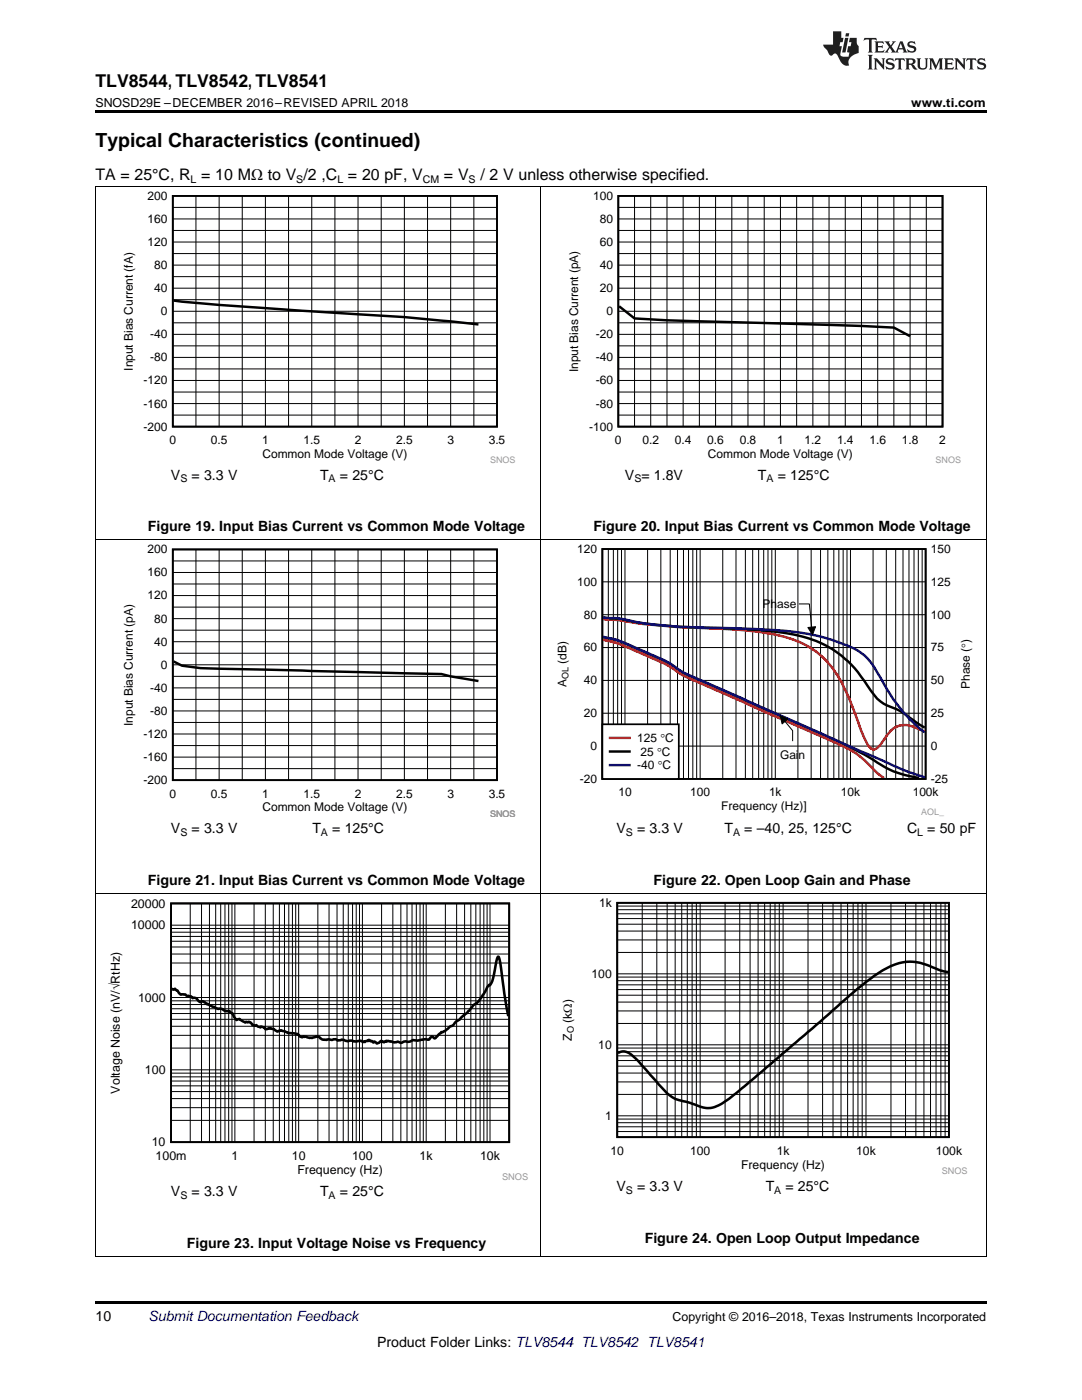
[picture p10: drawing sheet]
<svg xmlns="http://www.w3.org/2000/svg" width="216mm" height="279mm" viewBox="0 0 216 279" stroke-linecap="round" stroke-linejoin="round" font-family="sans-serif">
<path d="M19 250.8l.2 .1zM196.7 250.8l.1 .1zM19 259.7h177.8v.5h-177.8z" fill="#000"/>
<path d="M19.1 178.4v72.5M107.9 178.4v72.5M196.8 178.4v72.5M19 250.8h177.8" fill="none" stroke="#000" stroke-width=".2"/>
<path d="M21.5 179.3h83.9v56.2h-83.9z" fill-rule="evenodd" fill="#fff"/>
<path d="M34.1 180.3h67.5v47.6h-67.5z" fill="none" stroke="#000" stroke-width=".36"/>
<g fill="none" stroke="#000" stroke-width=".2">
<path d="M34.1 199.7h67.5M34.1 199.1h67.5M34.1 194.7h67.5M34.1 192.2h67.5M34.1 190.4h67.5M34.1 189h67.5M34.1 187.8h67.5M34.1 186.9h67.5M34.1 186h67.5M34.1 185.3h67.5M34.1 184.6h67.5M38 180.3v47.6"/>
<path d="M40.2 180.3v47.6M41.8 180.3v47.6M43 180.3v47.6M44 180.3v47.6M44.9 180.3v47.6M45.6 180.3v47.6M46.3 180.3v47.6M46.9 180.3v47.6M50.7 180.3v47.6M52.9 180.3v47.6M54.5 180.3v47.6M55.8 180.3v47.6"/>
<path d="M56.8 180.3v47.6M57.6 180.3v47.6M58.4 180.3v47.6M59 180.3v47.6M59.6 180.3v47.6M63.4 180.3v47.6M65.7 180.3v47.6M67.3 180.3v47.6M68.5 180.3v47.6M69.5 180.3v47.6M70.3 180.3v47.6M71.1 180.3v47.6"/>
<path d="M71.7 180.3v47.6M72.3 180.3v47.6M76.1 180.3v47.6M78.4 180.3v47.6M80 180.3v47.6M81.2 180.3v47.6M82.2 180.3v47.6M83.1 180.3v47.6M83.8 180.3v47.6M84.5 180.3v47.6M85 180.3v47.6M88.9 180.3v47.6"/>
<path d="M91.1 180.3v47.6M92.7 180.3v47.6M93.9 180.3v47.6M94.9 180.3v47.6M95.8 180.3v47.6M96.5 180.3v47.6M97.2 180.3v47.6M97.8 180.3v47.6M34.1 219.2h67.5M34.1 217.8h67.5M34.1 216.7h67.5M34.1 215.7h67.5"/>
<path d="M34.1 214.9h67.5M34.1 214.2h67.5M34.1 213.5h67.5M34.1 209.2h67.5M34.1 206.6h67.5M34.1 204.8h67.5M34.1 203.4h67.5M34.1 202.3h67.5M34.1 201.3h67.5M34.1 200.5h67.5M34.1 223.6h67.5M34.1 221.1h67.5"/>
</g>
<path d="M34.3 197.4h.2l.1 .1 .3-.2 .7 .6a.99 .99 0 0 0 1.2 .6l1 .4 .3-.1 .3 .4a.97 .97 0 0 1 1.3 .7l.3 .1a.37 .37 0 0 1 .7 0l.6 .4 .2-.1 2 1.1a1.34 1.34 0 0 1 1.4 .4h.9l.3 .3 .3 .1 .3 .8 .5 .6 .3-.2a.43 .43 0 0 1 .6 .2l.8 .5 .2-.2 .3 .1 .3-.1 .3 .2 .4 .5 .4 .1 .4-.1 .8 .5 .1-.2 .6 .1 .2 .4h.3l.8-.2 .6 .2 .5 .3a.41 .41 0 0 0 .7 0l.3-.1 1.4 .6 1.8 .1 .3 .2 .1 .3 .5 .2 .3-.2 .7 .2a1.34 1.34 0 0 0 1.3 0l.6-.2 .6 .2a1.9 1.9 0 0 0 1.9 .4l.7 .1 .6-.1a1.61 1.61 0 0 0 1.4 .1h.4a1.44 1.44 0 0 0 1.4 .2l.9 .1a1.45 1.45 0 0 1 1.5 .2l.9-.2 .2-.3 .3 .3h.3l.3 .3 .2-.3a.7 .7 0 0 0 .7 .4 .7 .7 0 0 0 .6-.4l.6 .2 .5-.3 1.6 .3 .8-.1a.99 .99 0 0 0 1.2 0l.4-.1a1.6 1.6 0 0 0 1.4-.2l.8 .1 1.6-.3 .6 .1 .7-.7 .6 .4 1.3-1.2h.1l.5-.2 1.1-.9 .7-.3a1.99 1.99 0 0 1 1.2-1.1l1.9-1.8 1-1.2a7.5 7.5 0 0 0 2.7-3.6l.6-.5a21.7 21.7 0 0 0 1.3-5.2l.2-.3 .1 .1 .3 1.3 .8 6 .8 4.5" fill="none" stroke="#000" stroke-width=".51"/>
<path d="M111.8 179.1h81.3v55.3h-81.3z" fill-rule="evenodd" fill="#fff"/>
<path d="M123.2 180.2h66.1v46.7h-66.1z" fill="none" stroke="#000" stroke-width=".35"/>
<g fill="none" stroke="#000" stroke-width=".2">
<path d="M19.1 107.8v70.6M107.9 107.8v70.6M196.8 107.8v70.6M19 178.3h177.8M123.2 200h66.2M123.2 198.6h66.2M123.2 197.5h66.2M123.2 196.5h66.2M123.2 195.7h66.2M123.2 195h66.2M123.2 194.3h66.2M123.2 190.1h66.2"/>
<path d="M123.2 187.6h66.2M123.2 185.8h66.2M123.2 184.4h66.2M123.2 183.3h66.2M123.2 182.4h66.2M123.2 181.6h66.2M123.2 180.8h66.2M128.1 180.2v46.8M131.1 180.2v46.8M133.1 180.2v46.8M134.7 180.2v46.8M136 180.2v46.8"/>
<path d="M137.1 180.2v46.8M138.1 180.2v46.8M138.9 180.2v46.8M139.7 180.2v46.8M144.7 180.2v46.8M147.6 180.2v46.8M149.7 180.2v46.8M151.3 180.2v46.8M152.6 180.2v46.8M153.7 180.2v46.8M154.6 180.2v46.8M155.5 180.2v46.8"/>
<path d="M156.3 180.2v46.8M161.2 180.2v46.8M164.1 180.2v46.8M166.2 180.2v46.8M167.8 180.2v46.8M169.1 180.2v46.8M170.2 180.2v46.8M171.2 180.2v46.8M172 180.2v46.8M172.8 180.2v46.8M177.8 180.2v46.8M180.7 180.2v46.8"/>
<path d="M182.8 180.2v46.8M184.4 180.2v46.8M185.7 180.2v46.8M186.8 180.2v46.8M187.7 180.2v46.8M188.6 180.2v46.8M123.2 218.4h66.2M123.2 215.9h66.2M123.2 214.2h66.2M123.2 212.8h66.2M123.2 211.7h66.2M123.2 210.7h66.2"/>
<path d="M123.2 209.9h66.2M123.2 209.2h66.2M123.2 208.5h66.2M123.2 204.3h66.2M123.2 201.8h66.2M123.2 225.8h66.2M123.2 224.9h66.2M123.2 224.1h66.2M123.2 223.3h66.2M123.2 222.7h66.2"/>
</g>
<path d="M189.2 194l-1.5-.3-3.9-1.5-2-.3-2.4 .3-1.6 .6-1.7 .9-1.8 1.2-3.2 2.4-18.9 16.4-5.3 4.5-2.7 1.9a5 5 0 0 1-5.6 .3l-2.2-.6a7.1 7.1 0 0 1-4.6-3l-4-4.5a5.3 5.3 0 0 0-3.6-2.5l-.9 .4" fill="none" stroke="#000" stroke-width=".5"/>
<path d="M24.2 108.7h78.6v54.3h-78.6z" fill-rule="evenodd" fill="#fff"/>
<path d="M34.5 109.7h64.7v46h-64.7z" fill="none" stroke="#000" stroke-width=".35"/>
<g fill="none" stroke="#000" stroke-width=".2">
<path d="M34.5 118.9h64.7M34.5 116.5h64.7M34.5 114.3h64.7M34.5 111.9h64.7M39.1 109.7v46M43.7 109.7v46M48.3 109.7v46M53 109.7v46M57.6 109.7v46M62.2 109.7v46M66.8 109.7v46M71.4 109.7v46"/>
<path d="M76.1 109.7v46M80.7 109.7v46M85.3 109.7v46M89.9 109.7v46M94.6 109.7v46M34.5 139.6h64.7M34.5 137.3h64.7M34.5 135h64.7M34.5 132.7h64.7M34.5 130.4h64.7M34.5 128.1h64.7M34.5 125.8h64.7"/>
<path d="M34.5 123.5h64.7M34.5 121.2h64.7M34.5 153.4h64.7M34.5 151.1h64.7M34.5 148.8h64.7M34.5 146.5h64.7M34.5 144.2h64.7M34.5 141.9h64.7"/>
</g>
<path d="M34.6 132l1.7 .9 3.7 .4 48.1 1.2 1.8 .5 5.6 .9" fill="none" stroke="#000" stroke-width=".49"/>
<path d="M110.7 108.6h83.4v54.4h-83.4z" fill-rule="evenodd" fill="#fff"/>
<path d="M120.2 109.6h64.5v45.9h-64.5z" fill="none" stroke="#000" stroke-width=".35"/>
<g fill="none" stroke="#000" stroke-width=".2">
<path d="M120.2 116.1h64.5M121.4 109.6v45.9M122.4 109.6v45.9M123.2 109.6v45.9M124 109.6v45.9M124.7 109.6v45.9M129.2 109.6v45.9M131.9 109.6v45.9M133.7 109.6v45.9M135.2 109.6v45.9M136.4 109.6v45.9M137.4 109.6v45.9"/>
<path d="M138.2 109.6v45.9M139 109.6v45.9M139.7 109.6v45.9M144.2 109.6v45.9M146.9 109.6v45.9M148.7 109.6v45.9M150.2 109.6v45.9M151.4 109.6v45.9M152.4 109.6v45.9M153.2 109.6v45.9M154 109.6v45.9M154.7 109.6v45.9"/>
<path d="M159.2 109.6v45.9M161.9 109.6v45.9M163.7 109.6v45.9M165.2 109.6v45.9M166.4 109.6v45.9M167.4 109.6v45.9M168.2 109.6v45.9M169 109.6v45.9M169.7 109.6v45.9M174.2 109.6v45.9M176.9 109.6v45.9M178.7 109.6v45.9"/>
<path d="M180.2 109.6v45.9M181.4 109.6v45.9M182.4 109.6v45.9M183.2 109.6v45.9M184 109.6v45.9M120.2 135.8h64.5M120.2 129.2h64.5M120.2 122.7h64.5M159.4 120.5h2.1l.5 4.6M161.2 125.2l1.5-.1-.6 1.6zM120.2 148.9h64.5M120.2 142.3h64.5"/>
<path d="M155.7 142.8l1.5 .7-1.1 1zM156.6 144l1.6 1.8v2.1"/>
</g>
<path d="M120.4 127.2a25.6 25.6 0 0 1 7.6 2.7l1.9 .8a22.9 22.9 0 0 1 6.4 3.6l27.8 12.3a83.4 83.4 0 0 1 12.9 6.7 22.1 22.1 0 0 0 6.4 2M120.4 123.2l2.4 .3a124.5 124.5 0 0 0 23.2 2h2a51 51 0 0 1 14.8 2.4 20.9 20.9 0 0 1 10.3 9 8.9 8.9 0 0 0 5.8 4.7l5.6 3.6" fill="none" stroke="#000" stroke-width=".49"/>
<path d="M120.4 127.7a33.2 33.2 0 0 1 8.2 3l1.3 .6a24 24 0 0 1 6.4 3.5l30.4 13.4a19.6 19.6 0 0 1 8.3 6.1l1.4 1M120.4 123.5l3 .3a146 146 0 0 0 21.3 1.7 46 46 0 0 1 14.9 2.7 17.2 17.2 0 0 1 9 9.3l1.9 4.7a38.2 38.2 0 0 0 2.6 6.4l.7 .8 .6 .2 .6-.3 1.3-1.6a5.8 5.8 0 0 1 3.3-2.9 5.7 5.7 0 0 1 3.8 .8l1.1 .4" fill="none" stroke="#f00" stroke-width=".49"/>
<path d="M120.4 127.1a26.9 26.9 0 0 1 7.6 2.7l1.9 .8a23.5 23.5 0 0 1 6.4 3.6l36.8 16.3a98.1 98.1 0 0 0 11.4 4.7M120.4 123.2l.5 .1a21.4 21.4 0 0 1 6.4 .9 148.9 148.9 0 0 0 20.7 1.2l1.9 .1a56.4 56.4 0 0 1 16.8 2.4 15.5 15.5 0 0 1 6.4 3.5l1.3 1.7a56.2 56.2 0 0 0 5.8 9l2.6 2.7 1.7 1.3" fill="none" stroke="#000080" stroke-width=".49"/>
<path d="M161.2 125.2l1.5-.1-.6 1.6zM155.7 142.8l1.5 .7-1.1 1z" fill="#000"/>
<path d="M120.2 144.5h15.2v11h-15.2z" fill-rule="evenodd" fill="#fff"/>
<path d="M120.2 144.5h15.2v11h-15.2z" fill="none" stroke="#000" stroke-width=".35"/>
<path d="M121.7 147.3h3.9" fill="none" stroke="#f00" stroke-width=".49"/>
<path d="M121.7 150h3.9" fill="none" stroke="#000" stroke-width=".49"/>
<path d="M121.7 152.7h3.9" fill="none" stroke="#000080" stroke-width=".49"/>
<path d="M19.1 37.3v70.5M107.9 37.3v70.5M196.8 37.3v70.5M19 107.8h177.8" fill="none" stroke="#000" stroke-width=".2"/>
<path d="M24.2 38.1h78.6v54.4h-78.6z" fill-rule="evenodd" fill="#fff"/>
<path d="M34.5 39.1h64.7v46h-64.7z" fill="none" stroke="#000" stroke-width=".35"/>
<g fill="none" stroke="#000" stroke-width=".2">
<path d="M39.1 39.1v46.1M43.7 39.1v46.1M48.3 39.1v46.1M53 39.1v46.1M57.6 39.1v46.1M62.2 39.1v46.1M66.8 39.1v46.1M71.4 39.1v46.1M76.1 39.1v46.1M80.7 39.1v46.1M85.3 39.1v46.1M89.9 39.1v46.1"/>
<path d="M94.6 39.1v46.1M34.5 59.8h64.7M34.5 57.5h64.7M34.5 55.2h64.7M34.5 52.9h64.7M34.5 50.6h64.7M34.5 48.3h64.7M34.5 46h64.7M34.5 43.7h64.7M34.5 41.4h64.7M34.5 78.2h64.7M34.5 75.9h64.7"/>
<path d="M34.5 73.6h64.7M34.5 71.3h64.7M34.5 69h64.7M34.5 66.7h64.7M34.5 64.4h64.7M34.5 62.1h64.7M34.5 82.8h64.7M34.5 80.5h64.7"/>
</g>
<path d="M34.6 60a1310.8 1310.8 0 0 0 46.1 3.3l14.8 1.5" fill="none" stroke="#000" stroke-width=".49"/>
<path d="M113.1 38.1h78.6v54.4h-78.6z" fill-rule="evenodd" fill="#fff"/>
<path d="M123.4 39.1h64.7v46h-64.7z" fill="none" stroke="#000" stroke-width=".35"/>
<g fill="none" stroke="#000" stroke-width=".2">
<path d="M19 37.2h177.8M126.6 39.1v46.1M129.8 39.1v46.1M133.1 39.1v46.1M136.3 39.1v46.1M139.6 39.1v46.1M142.8 39.1v46.1M146 39.1v46.1M149.2 39.1v46.1M152.5 39.1v46.1M155.7 39.1v46.1M159 39.1v46.1"/>
<path d="M162.2 39.1v46.1M165.4 39.1v46.1M168.7 39.1v46.1M171.9 39.1v46.1M175.1 39.1v46.1M178.4 39.1v46.1M181.6 39.1v46.1M184.8 39.1v46.1M123.4 59.8h64.7M123.4 57.5h64.7M123.4 55.2h64.7M123.4 52.9h64.7"/>
<path d="M123.4 50.6h64.7M123.4 48.3h64.7M123.4 46h64.7M123.4 43.7h64.7M123.4 41.4h64.7M123.4 78.2h64.7M123.4 75.9h64.7M123.4 73.6h64.7M123.4 71.3h64.7M123.4 69h64.7M123.4 66.7h64.7M123.4 64.4h64.7"/>
<path d="M123.4 62.1h64.7M123.4 82.8h64.7M123.4 80.5h64.7"/>
</g>
<path d="M123.5 61.1l3.1 2.5a1185.8 1185.8 0 0 0 38.8 1.2l13 .6 3.2 1.7" fill="none" stroke="#000" stroke-width=".49"/>
<path d="M19 22h177.8v.5h-177.8z" fill="#000"/>
<g fill="#231f20">
<path d="M172.5 7.6l-.1 .5 .4-.2h.6v.1v2.1l-.2 .4h.9l-.2-.4v-2.1l.1-.1h.5l.5 .2-.2-.5zM174.5 8.3l.2 .3v1.5l-.2 .4h1.8l.2-.6a1.04 1.04 0 0 1-1.3 .2v-.7h.6l.3 .2v-.6l-.3 .2h-.6v-.6l.8-.1 .4 .3-.2-.5zM176.5 8.3l.9 1.1-.9 1.1h.8l-.2-.2 .4-.7 .5 .7-.2 .2h1.5l-.2-.2 .2-.4h.9l.1 .4-.2 .2h1l-.3-.3-.7-1.9h-.5l-.9 2-.8-1 .9-1h-.8l.1 .3-.4 .5-.3-.6 .1-.2zM179.7 8.6l.4 1h-.7zM181.3 8.4a.63 .63 0 0 0-.2 .7 .63 .63 0 0 0 .6 .4l.6 .2 .1 .2a.75 .75 0 0 1-.7 .4 .75 .75 0 0 1-.6-.5l.1 .7 .1-.1a1.11 1.11 0 0 0 1.5-.6 1.13 1.13 0 0 0-1.2-.8l-.1-.4a1.04 1.04 0 0 1 1.2 .2l-.2-.5-.2 .1-.4-.2zM173.2 10.9l.2 .4v2.2l-.2 .4h1l-.3-.4v-2.2l.3-.4zM174.3 11.6l.3 .4v1.5l-.3 .4h.8l-.2-.4v-1.3l1.5 1.7v-1.9l.2-.4h-.7l.2 .4v.9l-1.1-1.3zM177 11.8a.62 .62 0 0 0-.2 .7 .62 .62 0 0 0 .6 .4l.6 .1 .1 .3a.76 .76 0 0 1-.7 .3 .76 .76 0 0 1-.7-.4l.2 .7 .1-.1a1.11 1.11 0 0 0 1.5-.6 1.13 1.13 0 0 0-1.2-.8l-.1-.4a1.04 1.04 0 0 1 1.2 .2l-.2-.6-.2 .1-.5-.1zM178.7 11.6l-.2 .6a.61 .61 0 0 1 .8-.3v1.6l-.2 .4h.9l-.2-.4v-1.6a.63 .63 0 0 1 .7 .3l-.1-.6zM180.6 11.6l.3 .4v1.5l-.3 .4h1l-.2-.2-.1-.8 .6 .2a.76 .76 0 0 0 1.2 .7l-1-1a.58 .58 0 0 0 .6-.5 .58 .58 0 0 0-.5-.6zM181.4 11.9h.1a.45 .45 0 0 1 .5 .1 .45 .45 0 0 1 .1 .5l-.8 .2zM182.9 11.6l.2 .2a2.17 2.17 0 0 0 .3 1.9 .99 .99 0 0 0 1.6-.6v-1.1l.2-.4h-.7l.2 .2a1.92 1.92 0 0 1-.2 1.8 .6 .6 0 0 1-.9-.5v-1.1l.2-.4zM185.4 11.6l.2 .4v1.5l-.2 .4h.7l-.2-.4v-1.4l.8 1.8 .8-1.8v1.4l-.2 .4h.9l-.2-.4v-1.5l.2-.4h-.8l-.6 1.5-.6-1.5zM188.4 11.6l.2 .4v1.5l-.2 .4h1.8l.1-.6a1.04 1.04 0 0 1-1.2 .1v-.6h.5l.4 .2v-.6l-.4 .2h-.5v-.7h.8l.3 .3-.1-.6zM190.5 11.6l.2 .4v1.5l-.2 .4h.7l-.2-.4v-1.3l1.5 1.7v-1.9l.2-.4h-.7l.2 .4v.9l-1.1-1.3zM192.9 11.6l-.1 .6a.61 .61 0 0 1 .7-.3l.1 1.6-.3 .4h1l-.3-.4 .1-1.6a.63 .63 0 0 1 .7 .3l-.1-.6zM195.2 11.8a.62 .62 0 0 0-.2 .7 .62 .62 0 0 0 .6 .4l.6 .1 .1 .3a.76 .76 0 0 1-.7 .3 .76 .76 0 0 1-.6-.4l.1 .7 .1-.1a1.11 1.11 0 0 0 1.6-.6 1.13 1.13 0 0 0-1.3-.8l-.1-.4a1.04 1.04 0 0 1 1.2 .2l-.1-.6-.2 .1-.5-.1z"/>
<path d="M166.2 6.3v2.6h-1.9v.4l.8 .9a.91 .91 0 0 0 1 .8 .56 .56 0 0 1 .5-.3 .56 .56 0 0 1 .5 .3l.4 .8a1.53 1.53 0 0 0 1.9 1.2 1.54 1.54 0 0 1 1-2.1l.9-.3v-1.4a1.52 1.52 0 0 1-.4-1.6h-1.3l-.2 .8h.5l-.2 .8h-.5l-.1 1v.2l.4 .1-.2 .8a1.93 1.93 0 0 1-1.6-.3l.3-1.8h-.5l.2-.8h.4l.2-.8h-.4v-1.3zM168.6 7.6l-.6 2.9h.7l.6-2.9zM168.8 6.6l-.1 .7h.6l.2-.7z"/>
</g>
<text font-size="3.9" x="19" y="29.3">Typical Characteristics (continued)</text>
<text font-size="3.5" x="19" y="17.3">TLV8544, TLV8542, TLV8541</text>
<g font-size="3.2">
<text x="19" y="36">TA = 25°C, R = 10 MΩ to V /2 ,C = 20 pF, V</text>
<text x="88.6" y="36">= V</text>
<text x="95.9" y="36">/ 2 V unless otherwise specified.</text>
</g>
<g font-size="2.8">
<text x="34.1" y="95.7">V</text>
<text x="38.2" y="95.7">= 3.3 V</text>
<text x="63.9" y="95.7">T</text>
<text x="67.8" y="95.7">= 25°C</text>
<text x="124.7" y="95.7">V = 1.8V</text>
<text x="151.2" y="95.7">T</text>
<text x="155.2" y="95.7">= 125°C</text>
<text x="29.5" y="106">Figure 19. Input Bias Current vs Common Mode Voltage</text>
<text x="118.4" y="106">Figure 20. Input Bias Current vs Common Mode Voltage</text>
<text x="34.1" y="166.3">V</text>
<text x="38.2" y="166.3">= 3.3 V</text>
<text x="62.3" y="166.3">T</text>
<text x="66.3" y="166.3">= 125°C</text>
<text x="123" y="166.3">V</text>
<text x="127.1" y="166.3">= 3.3 V</text>
<text x="144.6" y="166.3">T</text>
<text x="148.5" y="166.3">= –40, 25, 125°C</text>
<text x="181" y="166.3">C</text>
<text x="185" y="166.3">= 50 pF</text>
<text x="29.5" y="176.6">Figure 21. Input Bias Current vs Common Mode Voltage</text>
<text x="130.4" y="176.6">Figure 22. Open Loop Gain and Phase</text>
<text x="34.1" y="238.8">V</text>
<text x="38.2" y="238.8">= 3.3 V</text>
<text x="63.9" y="238.8">T</text>
<text x="67.8" y="238.8">= 25°C</text>
<text x="123" y="237.6">V</text>
<text x="127.1" y="237.6">= 3.3 V</text>
<text x="152.8" y="237.6">T</text>
<text x="156.7" y="237.6">= 25°C</text>
<text x="37.3" y="249.1">Figure 23. Input Voltage Noise vs Frequency</text>
<text x="128.7" y="248">Figure 24. Open Loop Output Impedance</text>
<text x="19" y="263.6">10</text>
<text x="75.2" y="268.9">Product Folder Links: TLV8544 TLV8542 TLV8541</text>
</g>
<text font-size="2.8" fill="#0000c8" x="29.6" y="263.6">Submit Documentation Feedback</text>
<g font-size="2.5">
<text x="19" y="21.4">SNOSD29E –DECEMBER 2016–REVISED APRIL 2018</text>
<text x="181.8" y="21.4">www.ti.com</text>
<text x="26.2" y="185.5">10000</text>
<text x="26.2" y="181.1">20000</text>
<text x="27.5" y="199.9">1000</text>
<text x="28.9" y="214.3">100</text>
<text x="23.9" y="218.2" transform="rotate(-90 23.9 218.2)">Voltage Noise (nV/óRtHz)</text>
<text x="30.3" y="228.7">10</text>
<text x="31" y="231.6">100m</text>
<text x="46.2" y="231.6">1</text>
<text x="58.2" y="231.6">10</text>
<text x="70.2" y="231.6">100</text>
<text x="83.7" y="231.6">1k</text>
<text x="95.8" y="231.6">10k</text>
<text x="59.3" y="234.4">Frequency (Hz)</text>
<text x="134.2" y="263.6">Copyright © 2016–2018, Texas Instruments Incorporated</text>
</g>
<g font-size="2.4">
<text x="29.5" y="39.9">200</text>
<text x="118.4" y="39.9">100</text>
<text x="29.5" y="44.5">160</text>
<text x="119.7" y="44.5">80</text>
<text x="29.5" y="49.1">120</text>
<text x="30.8" y="53.7">80</text>
<text x="119.7" y="53.7">40</text>
<text x="119.7" y="49.1">60</text>
<text x="30.8" y="58.3">40</text>
<text x="119.7" y="58.3">20</text>
<text x="32.1" y="62.9">0</text>
<text x="121" y="62.9">0</text>
<text x="30" y="67.5">-40</text>
<text x="118.9" y="67.5">-20</text>
<text x="26.5" y="74" transform="rotate(-90 26.5 74)">Input Bias Current (fA)</text>
<text x="28.7" y="76.7">-120</text>
<text x="30" y="72.1">-80</text>
<text x="115.4" y="74.3" transform="rotate(-90 115.4 74.3)">Input Bias Current (pA)</text>
<text x="118.9" y="76.7">-60</text>
<text x="118.9" y="72.1">-40</text>
<text x="28.7" y="81.3">-160</text>
<text x="118.9" y="81.3">-80</text>
<text x="28.7" y="85.9">-200</text>
<text x="33.8" y="88.7">0</text>
<text x="42.1" y="88.7">0.5</text>
<text x="52.3" y="88.7">1</text>
<text x="60.6" y="88.7">1.5</text>
<text x="70.8" y="88.7">2</text>
<text x="79" y="88.7">2.5</text>
<text x="89.3" y="88.7">3</text>
<text x="97.5" y="88.7">3.5</text>
<text x="117.6" y="85.9">-100</text>
<text x="122.7" y="88.7">0</text>
<text x="128.2" y="88.7">0.2</text>
<text x="134.7" y="88.7">0.4</text>
<text x="141.1" y="88.7">0.6</text>
<text x="147.6" y="88.7">0.8</text>
<text x="155.1" y="88.7">1</text>
<text x="160.5" y="88.7">1.2</text>
<text x="167" y="88.7">1.4</text>
<text x="173.5" y="88.7">1.6</text>
<text x="180" y="88.7">1.8</text>
<text x="187.4" y="88.7">2</text>
<text x="52.4" y="91.4">Common Mode Voltage (V)</text>
<text x="141.3" y="91.4">Common Mode Voltage (V)</text>
<text x="29.5" y="110.4">200</text>
<text x="115.2" y="110.4">120</text>
<text x="185.7" y="110.4">150</text>
<text x="29.5" y="119.6">120</text>
<text x="29.5" y="115">160</text>
<text x="115.2" y="116.9">100</text>
<text x="185.7" y="116.9">125</text>
<text x="30.8" y="124.2">80</text>
<text x="116.5" y="123.5">80</text>
<text x="152.2" y="121.3">Phase</text>
<text x="185.7" y="123.5">100</text>
<text x="30.8" y="128.9">40</text>
<text x="116.5" y="130">60</text>
<text x="185.7" y="130">75</text>
<text x="32.1" y="133.5">0</text>
<text x="113" y="137.1" transform="rotate(-90 113 137.1)">A</text>
<text x="113" y="132.4" transform="rotate(-90 113 132.4)">(dB)</text>
<text x="116.5" y="136.6">40</text>
<text x="185.7" y="136.6">50</text>
<text x="193.5" y="137.5" transform="rotate(-90 193.5 137.5)">Phase (q)</text>
<text x="30" y="142.7">-80</text>
<text x="30" y="138.1">-40</text>
<text x="116.5" y="143.1">20</text>
<text x="185.7" y="143.1">25</text>
<text x="26.5" y="144.9" transform="rotate(-90 26.5 144.9)">Input Bias Current (pA)</text>
<text x="28.7" y="147.3">-120</text>
<text x="117.8" y="149.7">0</text>
<text x="127.2" y="148.1">125 qC</text>
<text x="185.7" y="149.7">0</text>
<text x="28.7" y="151.9">-160</text>
<text x="127.2" y="153.5">-40 q</text>
<text x="127.8" y="150.8">25 q</text>
<text x="132.1" y="150.8">C</text>
<text x="132.2" y="153.5">C</text>
<text x="155.7" y="151.4">Gain</text>
<text x="28.7" y="156.5">-200</text>
<text x="33.8" y="159.2">0</text>
<text x="42.1" y="159.2">0.5</text>
<text x="52.3" y="159.2">1</text>
<text x="52.4" y="161.9">Common Mode Voltage (V)</text>
<text x="60.6" y="159.2">1.5</text>
<text x="70.8" y="159.2">2</text>
<text x="79" y="159.2">2.5</text>
<text x="89.3" y="159.2">3</text>
<text x="97.5" y="159.2">3.5</text>
<text x="115.7" y="156.2">-20</text>
<text x="123.4" y="159">10</text>
<text x="137.7" y="159">100</text>
<text x="143.9" y="161.7">Frequency (Hz)]</text>
<text x="153.4" y="159">1k</text>
<text x="167.8" y="159">10k</text>
<text x="182.1" y="159">100k</text>
<text x="185.7" y="156.2">-25</text>
<text x="119.5" y="181">1k</text>
<text x="118" y="195.1">100</text>
<text x="114.1" y="207.7" transform="rotate(-90 114.1 207.7)">Z</text>
<text x="114.1" y="204.1" transform="rotate(-90 114.1 204.1)">(k:)</text>
<text x="119.4" y="209.3">10</text>
<text x="120.7" y="223.5">1</text>
<text x="121.8" y="230.5">10</text>
<text x="137.7" y="230.5">100</text>
<text x="147.9" y="233.3">Frequency (Hz)</text>
<text x="155" y="230.5">1k</text>
<text x="170.8" y="230.5">10k</text>
<text x="186.7" y="230.5">100k</text>
</g>
<g font-size="2.1">
<text x="38" y="36.6">L</text>
<text x="59.1" y="36.6">S</text>
<text x="67.3" y="36.6">L</text>
<text x="84.4" y="36.6">CM</text>
<text x="93.5" y="36.6">S</text>
<text x="36" y="96.3">S</text>
<text x="65.6" y="96.3">A</text>
<text x="126.6" y="96.3">S</text>
<text x="152.9" y="96.3">A</text>
<text x="36" y="166.8">S</text>
<text x="64" y="166.8">A</text>
<text x="124.9" y="166.8">S</text>
<text x="146.3" y="166.8">A</text>
<text x="183" y="166.8">L</text>
<text x="36" y="239.3">S</text>
<text x="65.6" y="239.3">A</text>
<text x="124.9" y="238.2">S</text>
<text x="154.5" y="238.2">A</text>
</g>
<g font-size="1.8" fill="#999">
<text x="97.8" y="92.4">SNOS</text>
<text x="186.7" y="92.4">SNOS</text>
<text x="97.8" y="163">SNOS</text>
<text x="183.8" y="162.7">AOL_</text>
<text x="100.2" y="235.5">SNOS</text>
<text x="187.9" y="234.3">SNOS</text>
</g>
<g font-size="1.8">
<text x="113.4" y="135.5" transform="rotate(-90 113.4 135.5)">OL</text>
<text x="114.5" y="206.2" transform="rotate(-90 114.5 206.2)">O</text>
</g>
</svg>
